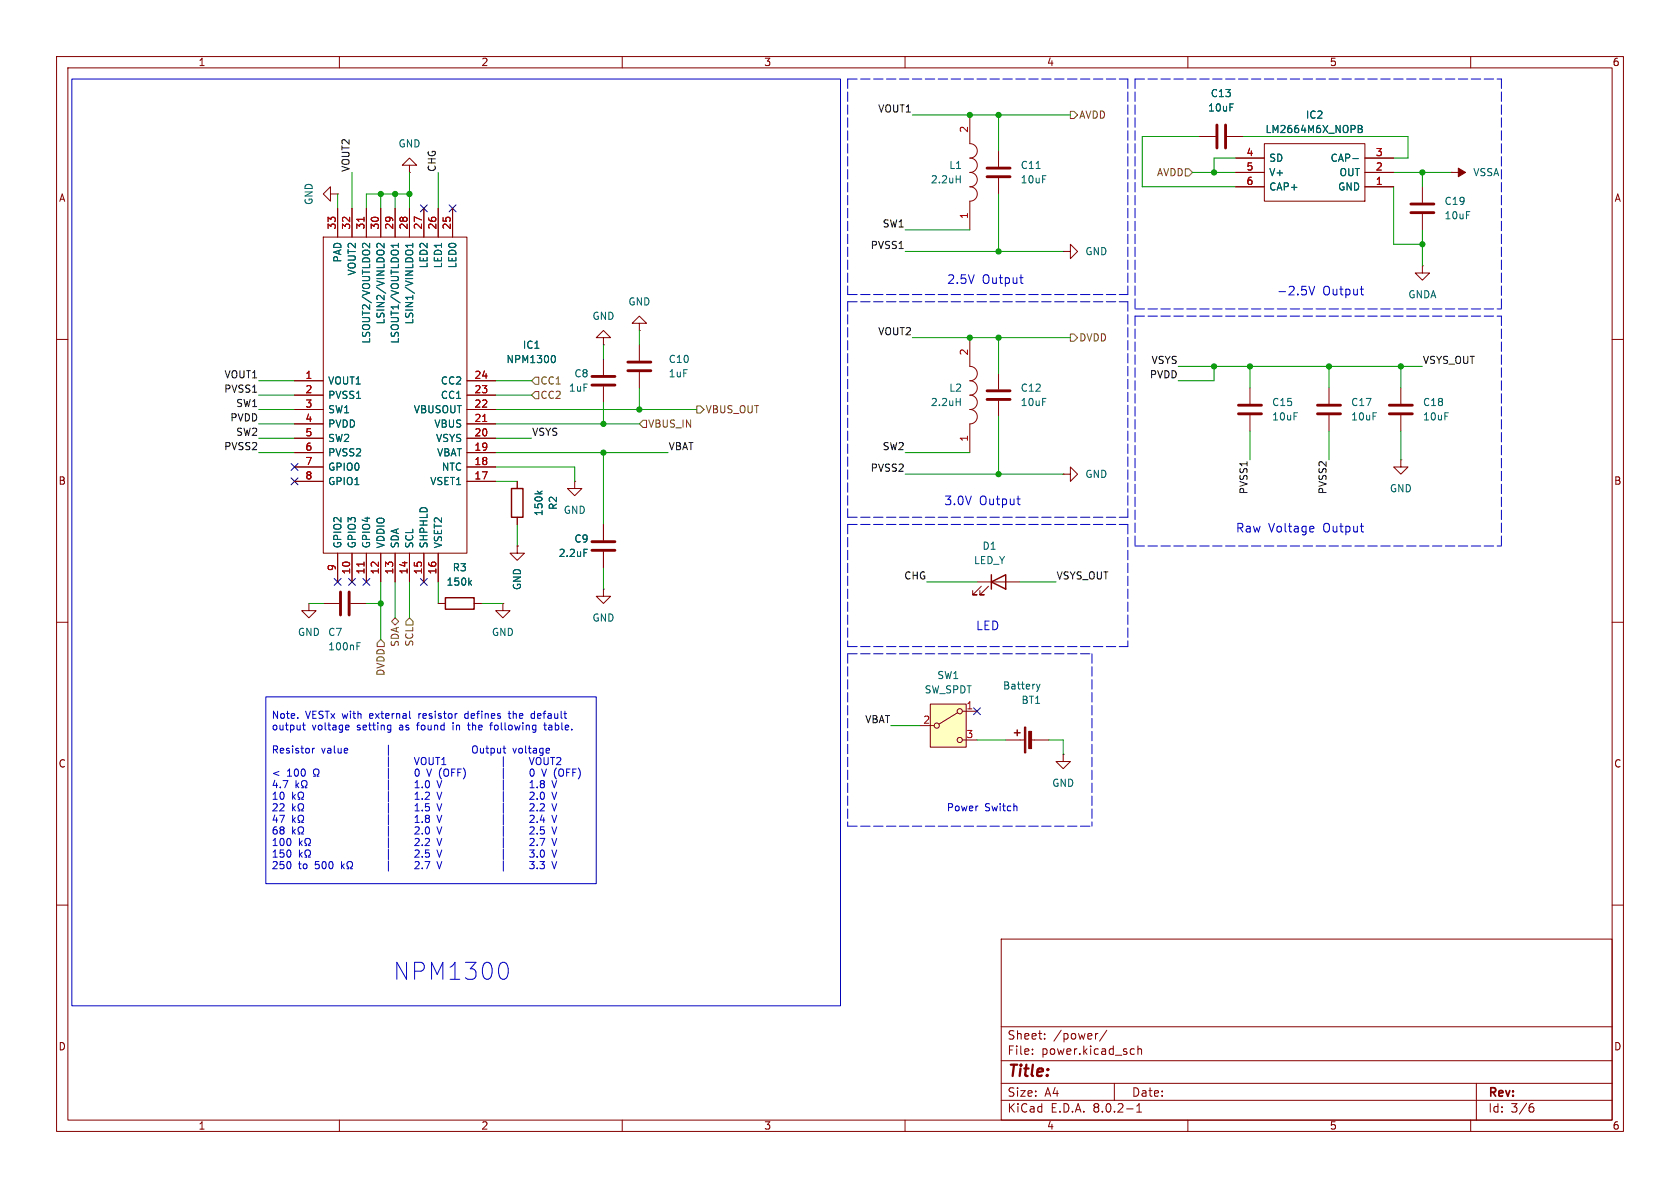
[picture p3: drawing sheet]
<svg xmlns="http://www.w3.org/2000/svg" width="297mm" height="210mm" viewBox="0 0 297 210" stroke-linecap="round" stroke-linejoin="round" font-family="sans-serif">
<g fill="none" stroke="#840000" stroke-width=".18">
<path d="M10 10h277v190h-277zM12 12h273v186h-273zM60 10v2M110 10v2M160 10v2M210 10v2M260 10v2M59.7 36.8v5.1M62.2 36.8v5.1M64.8 36.8v5.1M67.3 36.8v5.1M69.8 36.8v5.1"/>
<path d="M72.4 29.2h1.3l-1.3-1.3-1.3 1.3h1.3v1.3M72.4 30.5h.1M72.4 36.8v5.1M74.9 36.8v5.1M77.5 36.8v5.1M80 36.8v5.1M171.4 20.3v5.1a1.27 1.27 0 0 1 1.4 1.3 1.27 1.27 0 0 1-1.4 1.2 1.27 1.27 0 0 1 1.4 1.3 1.27 1.27 0 0 1-1.4 1.3 1.27 1.27 0 0 1 1.4 1.3 1.27 1.27 0 0 1-1.4 1.2 1.27 1.27 0 0 1 1.4 1.3 1.27 1.27 0 0 1-1.4 1.3v5M176.5 26.7v2.8M176.5 31.5v2.8M251.5 33v2.8M251.5 37.8v2.8M256.5 30.5h.1"/>
<path d="M256.5 30.5h2.6M10 60h2M57.1 41.9h25.4v55.9h-25.4zM251.5 47v1.3h1.2l-1.2 1.2-1.3-1.2h1.3M251.5 47h.1M285 60h2M52.1 67.3h5M52.1 69.9h5M52.1 77.5h5M52.1 74.9h5M52.1 72.4h5M82.5 67.3h5.1"/>
<path d="M82.5 69.9h5.1M82.5 77.5h5.1M82.5 74.9h5.1M82.5 72.4h5.1M221 68.6v2.8M221 73.4v2.8M234.9 68.6v2.8M234.9 73.4v2.8M247.6 68.6v2.8M247.6 73.4v2.8M52.1 85.1h5M52.1 82.6h5"/>
<path d="M52.1 80h5M59.7 97.8v5.1M62.2 97.8v5.1M64.8 97.8v5.1M67.3 97.8v5.1M69.8 97.8v5.1M72.4 97.8v5.1M74.9 97.8v5.1M77.5 97.8v5.1M82.5 85.1h5.1M82.5 82.6h5.1M82.5 80h5.1"/>
<path d="M106.7 92.7v2.8M106.7 97.5v2.8M10 110h2M54.6 106.7v1.3h1.3l-1.3 1.2-1.3-1.2h1.3M54.6 106.7h.1M57.1 106.7h2.8M62 106.7h2.8M106.7 104.1v1.3h1.2l-1.2 1.3-1.3-1.3h1.3M106.7 104.1h.1M285 110h2M177.8 130.8h3.3M182.1 130.8h3.3"/>
<path d="M188 133.4v1.2h1.2l-1.2 1.3-1.3-1.3h1.3M188 133.4h.1M10 160h2M285 160h2M177 166h108v32h-108zM60 198v2M110 198v2M160 198v2M177 194.5h108M177 191.5h108M177 187.5h108M177 181.5h108"/>
<path d="M182.5 186.3v.1M182.5 185.5v.1M184.7 183.6v.1M184.7 182.8v.1M194.1 182.7l-.3 .1M195.7 182.1l-1.3 2M197 191.5v3M199.2 196h1.1M200.1 185.4l.4 .1M200.5 186.3l-.4 .1M201 196.6h.8M201 195.5l.4-.4v1.5"/>
<path d="M201.2 185.5l.2-.1 .3 .1 .1 .9M201.2 184.9v1.5M210 198v2M260 198v2M261 191.5v6.5M270.6 195.7h.3l.3 .3-.1 .5-.5 .1M271 195.1l-.4 .1"/>
</g>
<g fill="none" stroke="#840000" stroke-width=".51">
<path d="M174.5 29.7h4.1M174.5 31.2h4.1M249.4 36.1h4.1M249.4 37.6h4.1M218.9 71.6h4.1M218.9 73.2h4.1M232.9 71.6h4.1M232.9 73.2h4.1M245.6 71.6h4.1M245.6 73.2h4.1M104.6 95.8h4.1M104.6 97.3h4.1"/>
<path d="M60.2 104.6v4.1M61.7 104.6v4.1"/>
</g>
<g fill="none" stroke="#006464" stroke-width=".18">
<path d="M169 31.7h.8M169.8 31.1v1.2M183.2 29.8h.7M65.3 43v.8l-.9-.8-.3 .1v.5M67.9 43v.8l-.9-.8-.4 .3 .1 .4M70.4 43.4h-1.2l.3 .3M70.4 43v.7M73 43v.7M73 43.4h-1.3l.4 .3M97.8 62.8a.68 .68 0 0 1 .4 .7 .68 .68 0 0 1-.4 .6M103.2 97.1h.6M63.1 114.2h.4"/>
<path d="M63.1 113.6h.6M183.3 121l.3 .8M183.6 121.8l-.2 .4M183.9 121l-.3 .8"/>
</g>
<g fill="#840000" stroke="#840000" stroke-width=".18">
<path d="M181.1 128.5h.3v4.6h-.3z"/>
<path d="M181.9 129.3h.5v3h-.5z"/>
<path d="M257.8 29.7l1.3 .8-1.3 .7z"/>
</g>
<path d="M179.3 129.5h1M179.8 129v1" fill="none" stroke="#840000" stroke-width=".25"/>
<path d="M64.4 38.4v.7M85.3 74.5h.8M64.4 99.4v.7" fill="none" stroke="#a90000" stroke-width=".18"/>
<path d="M164.5 124.5h6.3v7.6h-6.3z" fill="#ffffc2"/>
<g fill="none" stroke="#840000" stroke-width=".18">
<path d="M58.4 34.3v-1.3l-1.3 1.3 1.3 1.3v-1.3h1.3M59.7 34.3h.1M59.7 36.8v5.1M62.2 36.8v5.1M64.8 36.8v5.1M67.3 36.8v5.1M69.8 36.8v5.1M72.4 36.8v5.1M74.9 36.8v5.1M77.5 36.8v5.1M80 36.8v5.1M212.1 24.1h2.8"/>
<path d="M216.9 24.1h2.8M218.4 33h5.1M218.4 30.5h5.1M218.4 27.9h5.1M223.5 25.4h17.8v10.2h-17.8zM241.3 33h5.1M241.3 30.5h5.1M241.3 27.9h5.1M106.7 59.7h1.2l-1.2-1.3-1.3 1.3h1.3v1.3M113 57.2h1.3l-1.3-1.3-1.2 1.3h1.2v1.2M113 58.4h.1M171.4 59.7v5.1a1.27 1.27 0 0 1 1.4 1.2 1.27 1.27 0 0 1-1.4 1.3 1.27 1.27 0 0 1 1.4 1.3 1.27 1.27 0 0 1-1.4 1.3 1.27 1.27 0 0 1 1.4 1.2 1.27 1.27 0 0 1-1.4 1.3 1.27 1.27 0 0 1 1.4 1.3 1.27 1.27 0 0 1-1.4 1.2v5.1"/>
<path d="M188 44.5h1.2v-1.3l1.3 1.3-1.3 1.2v-1.2M188 44.5h.1M52.1 67.3h5M52.1 69.9h5M52.1 77.5h5M52.1 74.9h5M52.1 72.4h5M82.5 67.3h5.1M82.5 69.9h5.1M82.5 77.5h5.1M82.5 74.9h5.1M82.5 72.4h5.1"/>
<path d="M106.7 61h.1M106.7 63.5v2.8M106.7 68.3v2.8M113 61v2.8M113 65.8v2.8M176.5 66v2.8M176.5 70.9v2.8M52.1 85.1h5M52.1 82.6h5M52.1 80h5M59.7 97.8v5.1M62.2 97.8v5.1"/>
<path d="M64.8 97.8v5.1M67.3 97.8v5.1M69.8 97.8v5.1M72.4 97.8v5.1M74.9 97.8v5.1M77.5 97.8v5.1M82.5 85.1h5.1M82.5 82.6h5.1M82.5 80h5.1M91.4 96.5v1.3h1.3l-1.3 1.3-1.2-1.3h1.2M91.4 96.5h.1M91.4 85.1v1.3"/>
<path d="M91.4 91.4v1.3M101.6 85.1v1.3h1.3l-1.3 1.2-1.3-1.2h1.3M101.6 85.1h.1M106.7 92.7v2.8M106.7 97.5v2.8M188 83.8h1.2v-1.2l1.3 1.2-1.3 1.3v-1.3M188 83.8h.1M247.6 81.3v1.3h1.3l-1.3 1.2-1.2-1.2h1.2M247.6 81.3h.1M77.5 106.7h1.2M83.8 106.7h1.3M88.9 106.7v1.3h1.3l-1.3 1.2-1.3-1.2h1.3"/>
<path d="M88.9 106.7h.1M172.7 102.9h7.6M173.5 103.6l-1.5 1.6h.7h-.7v-.8M174.8 103.6l-1.6 1.6h.8h-.8v-.8M162.6 128.3h2.5M164.5 124.5h6.3v7.6h-6.3zM169.3 126l-3.3 2M170.2 125.7h2.5M170.2 130.8h2.5"/>
<circle cx="165.6" cy="128.3" r=".46"/>
<circle cx="169.7" cy="125.7" r=".46"/>
<circle cx="169.7" cy="130.8" r=".46"/>
</g>
<path d="M215.1 22.1v4.1M216.7 22.1v4.1M104.6 66.5h4.1M104.6 68.1h4.1M111 64h4.1M111 65.5h4.1M174.5 69.1h4.1M174.5 70.6h4.1" fill="none" stroke="#840000" stroke-width=".51"/>
<g fill="none" stroke="#006464" stroke-width=".18">
<path d="M239.2 28h.9M240.1 22.2l.6 .1 .1 .2-.3 .3M240.1 22.8h.4M240.5 22.8l.3 .2v.3l-.7 .1M65.3 43v.8l-.9-.8-.3 .1v.5M67.9 43v.8l-.9-.8-.4 .3 .1 .4M70.4 43.4h-1.2l.3 .3M70.4 43v.7M73 43v.7M73 43.4h-1.3l.4 .3M97.8 62.8a.68 .68 0 0 1 .4 .7 .68 .68 0 0 1-.4 .6M169 71h.8"/>
<path d="M169.8 70.4v1.3M95 86.8l.5 .5M95.8 86.8l-.5 .4M103.2 97.1h.6M83 103l.4 .4M83.4 102.6l-.5 .5"/>
</g>
<path d="M90.4 86.4h2.1v5h-2.1zM78.7 105.7h5.1v2h-5.1zM175.3 102.9l2.5-1.3v2.5zM175.3 101.6v2.5" fill="none" stroke="#840000" stroke-width=".25"/>
<path d="M189.2 19.7h.7l.6 .6-.6 .7h-.7zM209.5 29.8h.7l.6 .7-.6 .6h-.7zM189.2 59.1h.7l.6 .6-.6 .6h-.7zM94.6 69.2h.6v1.3h-.6l-.6-.6zM94.6 66.7h.6v1.2h-.6l-.6-.6zM113.7 74.3h.6v1.3h-.6l-.7-.7zM123.2 71.8h.6l.7 .6-.7 .6h-.6zM67.3 113l.6 .7v.6h-1.2v-.6zM69.2 109.9l.6-.7 .7 .7-.7 .6zM72.4 109.2l.6 .7v.6h-1.2v-.6z" fill="none" stroke="#725600" stroke-width=".18"/>
<g fill="none" stroke="#0000c2" stroke-width=".18">
<path d="M12.7 14h135.9v163.8h-135.9zM180.3 49.1h.6M180.6 50l.3 .1M231.4 50.6l.5 1.5 .5-1.5M240.5 51.1h.6M240.8 52.1h.3M179.8 88.2h.5M180.1 89.1l.2 .1M232.1 93l.2 .4-.8 .1M232.2 94h-.1M240.5 93h.6M240.9 94h.2"/>
<path d="M47 123.2h58.4v33h-58.4zM52.3 138v1.3M52.5 138.8l.3 .5M52.6 126.9v.1M52.8 138.4l-.5 .5M53.5 128.2h.5M53.5 138a.58 .58 0 0 0 .1 1v.3h-.3M53.7 127.8v1.1l.3 .1M54.1 138a.58 .58 0 0 1-.1 1v.3h.3M55.2 132.3v.8M55.4 137.2h.3v-.2a.54 .54 0 0 1-.2-.8 .54 .54 0 0 1 .7-.2 .58 .58 0 0 1-.1 1v.2h.3M55.6 132.3l-.4 .2"/>
<path d="M61.3 128.2h.3l.1 .3-.6 .1M61.6 129h-.3M68.7 131.7v1.8M68.7 133.8v1.8M68.7 135.8v1.8M68.7 137.9v1.8M68.7 139.9v1.8M68.7 128.2h.4M69.1 129h-.4M69.1 128.2v1l-.3 .3M72.4 125.7v1.1l.2 .2M73.3 133.9l.4 1.3 .4-1.3"/>
<path d="M73.4 139.3h.7M73.4 138.3l.3-.3v1.3M73.5 136.1l.2-.2a.68 .68 0 0 1 .4 .7 .68 .68 0 0 1-.4 .6l-.2-.1-.1-.4zM74.5 134.1l.3-.2a.43 .43 0 0 1 .5 .4v.4a.42 .42 0 0 1-.4 .5 .42 .42 0 0 1-.4-.5zM74.7 139.1v.2M75.4 138h.1a.68 .68 0 0 1 .4 .6 .68 .68 0 0 1-.4 .7 .84 .84 0 0 1-.1-1.3zM75.4 135.9l.5 1.3 .4-1.3M75.9 133.9v1l.2 .3 .4-.1 .1-.2v-1M77 133.9h.7M77.3 138l.4 1.3 .4-1.3M77.4 133.9v1.3M78.1 135.2h.7"/>
<path d="M78.1 134.3l.4-.4v1.3M80.1 128.2v.8M82.3 126.2l-.1 .2 .1 .5M82.6 128.2h.5M82.8 127.8v1.1l.3 .1M83.6 132l.2-.1a.43 .43 0 0 1 .6 .4v.4a.42 .42 0 0 1-.4 .4 .42 .42 0 0 1-.5-.4zM84.9 132.3l.1 .8h.3l.2-.1M85.5 132.3v.8M85.9 132.3h.5M86.1 131.9v1l.3 .2M86.6 128.2h.4M86.8 127.8l-.1 1.2"/>
<path d="M86.8 132.3h.4l.2 .2-.1 .6h-.5M86.8 132.3v1.2M88 132.3v.8h.3l.2-.1M88.5 132.3v.8M89 133.8v1.8M89 135.8v1.8M89 137.9v1.8M89 139.9v1.8M89.8 126.1h.5M90 125.7v1.1l.3 .2M93.6 133.9l.4 1.3 .4-1.3M93.7 139.3h.7"/>
<path d="M93.7 138.3l.4-.3v1.3M93.8 136.1l.2-.2a.68 .68 0 0 1 .4 .7 .68 .68 0 0 1-.4 .6l-.2-.1-.1-.4zM94.5 126.2l-.4-.1-.2 .3 .1 .5h.5M95 139.1v.2M95.5 134a.81 .81 0 0 1-.2 1.2 .43 .43 0 0 1-.5-.5v-.4M95.5 132.3h.5M95.5 133.1h.5M95.8 135.9l.4 1.3 .4-1.3M95.8 138.5l-.3-.2 .3-.3h.2l.2 .2-.2 .3M95.8 138.5l-.3 .3 .1 .3 .2 .2 .3-.1 .1-.2v-.2l-.2-.3M95.8 138.5h.2M96 132.3v1l-.2 .2h-.3"/>
<path d="M96.1 128.2h.5M96.2 133.9v1l.2 .3 .4-.1 .1-.2v-1M96.3 127.8v1.1l.3 .1M96.5 132.7l.6-.1v-.3h-.4l-.2 .2 .1 .6h.5M97.3 133.9h.8M97.6 138l.4 1.3 .4-1.3M97.7 133.9v1.3M98.4 134l.5-.1 .2 .4-.7 .9h.7M51.7 140v1.3M51.7 142.1v1.2M51.7 144.1v1.3M51.7 146.2v1.2"/>
<path d="M51.9 140.8l.3 .5M51.9 142.9l.3 .4M51.9 144.9l.3 .5M51.9 147l.3 .4M52.2 140.5l-.5 .4M52.2 142.5l-.5 .5M52.2 144.5l-.5 .5M52.2 146.6l-.5 .5M52.7 141.3h.3v-.2a.54 .54 0 0 1-.3-.8 .54 .54 0 0 1 .8-.2 .58 .58 0 0 1-.1 1v.2h.3M52.7 143.3h.3v-.2a.54 .54 0 0 1-.3-.7 .54 .54 0 0 1 .8-.3 .58 .58 0 0 1-.1 1v.2h.3M52.7 145.4h.3v-.3a.54 .54 0 0 1-.3-.7 .54 .54 0 0 1 .8-.2 .58 .58 0 0 1-.1 .9v.3h.3M52.7 147.4h.3v-.2a.54 .54 0 0 1-.3-.7 .54 .54 0 0 1 .8-.3 .58 .58 0 0 1-.1 1v.2h.3"/>
<path d="M52.9 148.2v1.3M52.9 150.3v1.2M53.1 149l.3 .5M53.1 151l.3 .5M53.4 148.6l-.5 .5M53.4 150.7l-.5 .5M53.9 149.5h.3v-.3a.54 .54 0 0 1-.3-.7 .54 .54 0 0 1 .8-.2 .58 .58 0 0 1-.1 .9v.3h.3M53.9 151.5h.3v-.2a.54 .54 0 0 1-.3-.8 .54 .54 0 0 1 .8-.2 .58 .58 0 0 1-.1 1v.2h.3M60.4 152.3v1.3M60.5 153.1l.4 .5M60.9 152.7l-.5 .5M61.3 153.6h.3v-.3a.54 .54 0 0 1-.2-.7 .54 .54 0 0 1 .7-.2 .58 .58 0 0 1-.1 .9v.3h.3"/>
<path d="M68.7 142v1.8M68.7 144v1.8M68.7 146v1.9M68.7 148.1v1.8M68.7 150.1v1.8M68.7 152.2v1.8M73.4 146.3l.5-.1 .2 .3-.8 .9h.8M73.4 148.3l.5-.1 .2 .4-.8 .9h.8M73.4 150.4l.5-.1 .2 .3-.8 .9h.8M73.4 152.4l.5-.1 .2 .4-.8 .9h.8M73.4 140.4l.3-.4v1.3M73.4 142.4l.3-.3v1.2"/>
<path d="M73.4 144.5l.3-.4v1.3M73.4 141.3h.7M73.4 143.3h.7M73.4 145.4h.7M74.7 141.2v.1M74.7 143.2v.1M74.7 145.3v.1M74.7 147.3v.1M74.7 149.4v.1M74.7 151.4v.1M74.7 153.4v.2M75.1 152.3h.9l-.6 1.3"/>
<path d="M75.2 140.2l.5-.2 .2 .4-.8 .9h.8M75.2 148.3l.5-.1 .2 .4-.8 .9h.8M75.3 146.3l.2-.1a.68 .68 0 0 1 .4 .6 .68 .68 0 0 1-.4 .6l-.2-.1-.1-.3zM75.4 144.7l-.2-.3 .2-.3h.3l.2 .3-.2 .3M75.4 144.7l-.2 .2 .1 .4 .1 .1 .4-.1 .1-.2v-.2l-.2-.2M75.4 144.7h.3M75.9 142.1h-.6l-.1 .6 .2-.1h.4l.1 .2v.4l-.2 .1-.5-.1M75.9 150.3h-.6l-.1 .6 .2-.2 .4 .1 .1 .2v.4l-.2 .1-.5-.1M77.3 140l.4 1.3 .4-1.3M77.3 142.1l.4 1.2 .4-1.2M77.3 144.1l.4 1.3 .4-1.3M77.3 146.2l.4 1.2 .4-1.2"/>
<path d="M77.3 148.2l.4 1.3 .4-1.3M77.3 150.3l.4 1.2 .4-1.2M77.3 152.3l.4 1.3 .4-1.3M89 142v1.8M89 144v1.8M89 146v1.9M89 148.1v1.8M89 150.1v1.8M89 152.2v1.8M93.6 150.3h.8l-.4 .4 .4 .2v.5l-.2 .1-.6-.1M93.6 152.3h.8l-.4 .5 .4 .1v.5l-.2 .2-.6-.2M93.7 140.2l.5-.2 .2 .4-.8 .9h.8"/>
<path d="M93.7 142.2l.5-.1 .2 .3-.8 .9h.8M93.7 148.3l.5-.1 .2 .4-.8 .9h.8M94.4 146.3v.4l-.8 .7h.8M95 141.2v.1M95 143.2v.1M95 145.3v.1M95 147.3v.1M95 149.4v.1M95 151.4v.1M95 153.4v.2M95.5 152.3h.7l-.4 .5 .4 .1v.5l-.2 .2-.5-.2M95.5 148.2h.8l-.5 1.3"/>
<path d="M95.5 142.2l.5-.1 .2 .3-.7 .9h.7M95.6 150.4l.2-.1a.68 .68 0 0 1 .5 .6 .68 .68 0 0 1-.5 .6l-.2-.1-.1-.4zM95.7 140.1l.1-.1a.68 .68 0 0 1 .5 .7 .68 .68 0 0 1-.5 .6 .84 .84 0 0 1-.1-1.2zM95.8 144.1l-.3 .9h.8M96.1 144.5v.9M96.2 146.2h-.6l-.1 .6 .2-.2 .4 .1 .1 .2v.4l-.2 .1-.5-.1M97.6 140l.4 1.3 .4-1.3M97.6 142.1l.4 1.2 .4-1.2M97.6 144.1l.4 1.3 .4-1.3M97.6 146.2l.4 1.2 .4-1.2M97.6 148.2l.4 1.3 .4-1.3M97.6 150.3l.4 1.2 .4-1.2"/>
<path d="M97.6 152.3l.4 1.3 .4-1.3M89.1 170.1a1.76 1.76 0 0 1 .6 2.4l-.3 .5-.3 .1"/>
</g>
<g fill="none" stroke="#0000c2" stroke-width=".18" stroke-dasharray="1.7 .6">
<path d="M149.9 14v38.1M149.9 14h49.5M199.4 14v38.1M200.7 14h64.7M200.7 14v40.6M265.4 14v40.6M149.9 53.3v38.1M149.9 52.1h49.5M149.9 53.3h49.5M199.4 53.3v38.1M200.7 55.9v40.6M200.7 55.9h64.7"/>
<path d="M200.7 54.6h64.7M265.4 55.9v40.6M149.9 92.7h49.5M149.9 92.7v21.6M149.9 91.4h49.5M199.4 92.7v21.6M200.7 96.5h64.7M149.9 114.3h49.5M149.9 115.6h43.1M149.9 115.6v30.5M193 115.6v30.5M149.9 146.1h43.1"/>
</g>
<g fill="none" stroke="#009600" stroke-width=".18">
<path d="M59.7 34.3v2.5M62.2 30.5v6.3M67.3 34.3v2.5M69.8 34.3v2.5M72.4 30.5v6.3M72.4 34.3h-7.6v2.5M77.5 30.5v6.3M161.3 20.3h27.9M176.5 20.3v6.4M176.5 34.3v10.2M210.8 30.5h7.6M212.1 24.1h-10.2v8.9h16.5"/>
<path d="M218.4 27.9h-3.8v2.6M219.7 24.1h29.2v3.8h-2.5M246.4 30.5h10.1M246.4 33v10.2h5.1M251.5 30.5v2.5M113 58.4v2.6M160 40.6h11.4M160 44.5h28M161.3 59.7h27.9M176.5 59.7v6.3M251.5 40.6v6.4M45.7 72.4h6.4"/>
<path d="M45.7 67.3h6.4M45.7 74.9h6.4M45.7 77.5h6.4M45.7 69.9h6.4M87.6 72.4h35.6M87.6 67.3h6.4M87.6 74.9h25.4M87.6 77.5h6.4M87.6 69.9h6.4M106.7 61v2.5M106.7 71.1v3.8M113 68.6v3.8"/>
<path d="M176.5 73.7v10.1M208.3 64.8h43.2M214.6 64.8v2.5h-6.3M221 64.8v3.8M221 76.2v5.1M234.9 64.8v3.8M234.9 76.2v5.1M247.6 64.8v3.8M247.6 76.2v5.1M45.7 80h6.4M87.6 80h30.5M87.6 85.1h3.8"/>
<path d="M87.6 82.6h14v2.5M91.4 92.7v3.8M106.7 80v12.7M160 80h11.4M160 83.8h28M54.6 106.7h2.5M64.8 106.7h2.5M67.3 102.9v10.1M69.8 102.9v6.3M72.4 102.9v6.3M77.5 102.9v3.8M85.1 106.7h3.8"/>
<path d="M106.7 100.3v3.8M163.8 102.9h8.9M180.3 102.9h6.4M157.5 128.3h5.1M172.7 130.8h5.1M185.4 130.8h2.6v2.6"/>
</g>
<g fill="none" stroke="#000084" stroke-width=".18">
<path d="M74.3 36.2l1.2 1.2M75.5 36.2l-1.2 1.2M79.4 36.2l1.2 1.2M80.6 36.2l-1.2 1.2M51.5 84.5l1.2 1.2M51.5 81.9l1.2 1.3M52.7 84.5l-1.2 1.2M52.7 81.9l-1.2 1.3M59.1 102.3l1.2 1.2M60.3 102.3l-1.2 1.2M61.6 102.3l1.2 1.2M62.8 102.3l-1.2 1.2"/>
<path d="M64.2 102.3l1.2 1.2M65.4 102.3l-1.2 1.2M74.3 102.3l1.2 1.2M75.5 102.3l-1.2 1.2M172.1 125.1l1.2 1.2M173.3 125.1l-1.2 1.2"/>
</g>
<path d="M64.4 38.4v.7M85.3 74.5h.8M64.4 99.4v.7" fill="none" stroke="#a90000" stroke-width=".18"/>
<g fill="#009600" stroke="#009600" stroke-width=".18">
<circle cx="171.4" cy="20.3" r=".46"/>
<circle cx="176.5" cy="20.3" r=".46"/>
<circle cx="176.5" cy="83.8" r=".46"/>
<circle cx="176.5" cy="44.5" r=".46"/>
<circle cx="176.5" cy="59.7" r=".46"/>
<circle cx="171.4" cy="59.7" r=".46"/>
<circle cx="72.4" cy="34.3" r=".46"/>
<circle cx="69.8" cy="34.3" r=".46"/>
<circle cx="67.3" cy="34.3" r=".46"/>
<circle cx="247.6" cy="64.8" r=".46"/>
<circle cx="251.5" cy="43.2" r=".46"/>
<circle cx="214.6" cy="30.5" r=".46"/>
<circle cx="251.5" cy="30.5" r=".46"/>
<circle cx="106.7" cy="80" r=".46"/>
<circle cx="67.3" cy="106.7" r=".46"/>
<circle cx="214.6" cy="64.8" r=".46"/>
<circle cx="234.9" cy="64.8" r=".46"/>
<circle cx="221" cy="64.8" r=".46"/>
<circle cx="106.7" cy="74.9" r=".46"/>
<circle cx="113" cy="72.4" r=".46"/>
</g>
<text font-size="4.2" fill="#0000c2" x="69.3" y="173.5">NPM1300</text>
<text font-size="2.8" fill="#840000" x="178" y="190.9">Title:</text>
<g font-size="2.1" fill="#0000c2">
<text x="167.4" y="50.3">2.5V</text>
<text x="173.6" y="50.3">Output</text>
<text x="225.7" y="52.3">-2.5V</text>
<text x="233.8" y="52.3">Output</text>
<text x="166.9" y="89.4">3.0V</text>
<text x="173.1" y="89.4">Output</text>
<text x="218.4" y="94.2">Raw</text>
<text x="224.2" y="94.2">Voltage</text>
<text x="234" y="94.2">Output</text>
<text x="172.5" y="111.5">LED</text>
</g>
<g font-size="2.1" fill="#840000">
<text x="178" y="184">Sheet:</text>
<text x="186.2" y="184">/power/</text>
<text x="178" y="186.7">File:</text>
<text x="184.1" y="186.7">power.kicad_sch</text>
<text x="178" y="196.9">KiCad</text>
<text x="178" y="194.1">Size:</text>
<text x="184.7" y="194.1">A4</text>
<text x="185.7" y="196.9">E.D.A.</text>
<text x="193.3" y="196.9">8.0.2-1</text>
<text x="200" y="194.1">Date:</text>
<text x="263" y="194.3">Rev:</text>
<text x="263" y="196.9">Id:</text>
<text x="267.1" y="196.9">3/6</text>
</g>
<g font-size="1.8" fill="#840000">
<text x="35" y="11.9">1</text>
<text x="85" y="11.9">2</text>
<text x="135" y="11.9">3</text>
<text x="185" y="11.9">4</text>
<text x="235" y="11.9">5</text>
<text x="285" y="11.9">6</text>
<text x="10.3" y="35.9">A</text>
<text x="285.3" y="35.9">A</text>
<text x="10.3" y="85.9">B</text>
<text x="285.3" y="85.9">B</text>
<text x="10.3" y="135.9">C</text>
<text x="285.3" y="135.9">C</text>
<text x="10.3" y="185.9">D</text>
<text x="285.3" y="185.9">D</text>
<text x="35" y="199.9">1</text>
<text x="85" y="199.9">2</text>
<text x="135" y="199.9">3</text>
<text x="185" y="199.9">4</text>
<text x="235" y="199.9">5</text>
<text x="285" y="199.9">6</text>
</g>
<g font-size="1.8" fill="#006464">
<text x="214" y="17.4">C13</text>
<text x="213.5" y="19.9">10uF</text>
<text x="223.6" y="23.7">LM2664M6X_NOPB</text>
<text x="230.8" y="21.2">IC2</text>
<text x="70.4" y="26.3">GND</text>
<text x="224.3" y="28.8">SD</text>
<text x="235.1" y="28.8">CAP-</text>
<text x="164.5" y="32.6">2.2uH</text>
<text x="167.7" y="30.1">L1</text>
<text x="180.3" y="30.1">C11</text>
<text x="180.3" y="32.6">10uF</text>
<text x="224.3" y="31.3">V+</text>
<text x="224.3" y="33.9">CAP+</text>
<text x="236.5" y="33.9">GND</text>
<text x="236.7" y="31.3">OUT</text>
<text x="260.4" y="31.3">VSSA</text>
<text x="55.5" y="36.3" transform="rotate(-90 55.5 36.3)">GND</text>
<text x="255.3" y="36.4">C19</text>
<text x="255.3" y="39">10uF</text>
<text x="60.6" y="46.5" transform="rotate(-90 60.6 46.5)">PAD</text>
<text x="75.8" y="47.5" transform="rotate(-90 75.8 47.5)">LED2</text>
<text x="78.3" y="47.5" transform="rotate(-90 78.3 47.5)">LED1</text>
<text x="80.9" y="47.5" transform="rotate(-90 80.9 47.5)">LED0</text>
<text x="191.8" y="45.3">GND</text>
<text x="63.1" y="48.8" transform="rotate(-90 63.1 48.8)">VOUT2</text>
<text x="248.9" y="52.9">GNDA</text>
<text x="68.2" y="57.4" transform="rotate(-90 68.2 57.4)">LSIN2/VINLDO2</text>
<text x="73.3" y="57.4" transform="rotate(-90 73.3 57.4)">LSIN1/VINLDO1</text>
<text x="104.6" y="56.7">GND</text>
<text x="111" y="54.2">GND</text>
<text x="65.6" y="60.8" transform="rotate(-90 65.6 60.8)">LSOUT2/VOUTLDO2</text>
<text x="70.7" y="60.8" transform="rotate(-90 70.7 60.8)">LSOUT1/VOUTLDO1</text>
<text x="89.4" y="64.4">NPM1300</text>
<text x="92.3" y="61.9">IC1</text>
<text x="118.1" y="64.4">C10</text>
<text x="57.9" y="68.2">VOUT1</text>
<text x="57.9" y="70.7">PVSS1</text>
<text x="77.8" y="70.7">CC1</text>
<text x="77.8" y="68.2">CC2</text>
<text x="100.5" y="69.4">1uF</text>
<text x="101.4" y="66.9">C8</text>
<text x="118.1" y="66.9">1uF</text>
<text x="164.5" y="72">2.2uH</text>
<text x="167.7" y="69.4">L2</text>
<text x="180.3" y="69.4">C12</text>
<text x="180.3" y="72">10uF</text>
<text x="224.8" y="72">C15</text>
<text x="238.8" y="72">C17</text>
<text x="251.5" y="72">C18</text>
<text x="57.9" y="73.3">SW1</text>
<text x="57.9" y="75.8">PVDD</text>
<text x="73.1" y="73.3">VBUSOUT</text>
<text x="76.7" y="75.8">VBUS</text>
<text x="224.8" y="74.5">10uF</text>
<text x="238.8" y="74.5">10uF</text>
<text x="251.5" y="74.5">10uF</text>
<text x="57.9" y="78.3">SW2</text>
<text x="57.9" y="80.9">PVSS2</text>
<text x="57.9" y="83.4">GPIO0</text>
<text x="77" y="78.3">VSYS</text>
<text x="77.2" y="80.9">VBAT</text>
<text x="78" y="83.4">NTC</text>
<text x="57.9" y="86">GPIO1</text>
<text x="76" y="86">VSET1</text>
<text x="191.8" y="84.7">GND</text>
<text x="245.6" y="87.2">GND</text>
<text x="96.1" y="91.3" transform="rotate(-90 96.1 91.3)">150k</text>
<text x="98.7" y="90.2" transform="rotate(-90 98.7 90.2)">R2</text>
<text x="99.6" y="91">GND</text>
<text x="60.6" y="97" transform="rotate(-90 60.6 97)">GPIO2</text>
<text x="63.1" y="97" transform="rotate(-90 63.1 97)">GPIO3</text>
<text x="65.6" y="97" transform="rotate(-90 65.6 97)">GPIO4</text>
<text x="68.2" y="97" transform="rotate(-90 68.2 97)">VDDIO</text>
<text x="70.7" y="97" transform="rotate(-90 70.7 97)">SDA</text>
<text x="73.3" y="97" transform="rotate(-90 73.3 97)">SCL</text>
<text x="75.8" y="97" transform="rotate(-90 75.8 97)">SHPHLD</text>
<text x="78.3" y="97" transform="rotate(-90 78.3 97)">VSET2</text>
<text x="79.9" y="101.2">R3</text>
<text x="98.7" y="98.7">2.2uF</text>
<text x="101.4" y="96.1">C9</text>
<text x="172.1" y="99.9">LED_Y</text>
<text x="173.6" y="97.4">D1</text>
<text x="78.8" y="103.7">150k</text>
<text x="92.3" y="104.4" transform="rotate(-90 92.3 104.4)">GND</text>
<text x="52.6" y="112.6">GND</text>
<text x="57.9" y="112.6">C7</text>
<text x="86.9" y="112.6">GND</text>
<text x="104.6" y="110.1">GND</text>
<text x="57.9" y="115.2">100nF</text>
<text x="163.4" y="122.8">SW_SPDT</text>
<text x="165.6" y="120.2">SW1</text>
<text x="177.2" y="122.1">Battery</text>
<text x="180.5" y="124.6">BT1</text>
<text x="185.9" y="139.3">GND</text>
</g>
<g font-size="1.8" fill="#0f0f0f">
<text x="155.2" y="20">VOUT1</text>
<text x="61.9" y="30.5" transform="rotate(-90 61.9 30.5)">VOUT2</text>
<text x="77.1" y="30.5" transform="rotate(-90 77.1 30.5)">CHG</text>
<text x="155.9" y="40.3">SW1</text>
<text x="153.8" y="44.1">PVSS1</text>
<text x="155.2" y="59.3">VOUT2</text>
<text x="203.5" y="64.4">VSYS</text>
<text x="251.5" y="64.4">VSYS_OUT</text>
<text x="39.5" y="69.5">PVSS1</text>
<text x="39.6" y="67">VOUT1</text>
<text x="203.2" y="67">PVDD</text>
<text x="40.6" y="74.6">PVDD</text>
<text x="41.6" y="77.1">SW2</text>
<text x="41.6" y="72">SW1</text>
<text x="94" y="77.1">VSYS</text>
<text x="39.5" y="79.7">PVSS2</text>
<text x="118.1" y="79.7">VBAT</text>
<text x="153.8" y="83.5">PVSS2</text>
<text x="155.9" y="79.7">SW2</text>
<text x="220.6" y="87.5" transform="rotate(-90 220.6 87.5)">PVSS1</text>
<text x="234.6" y="87.5" transform="rotate(-90 234.6 87.5)">PVSS2</text>
<text x="159.8" y="102.5">CHG</text>
<text x="186.7" y="102.5">VSYS_OUT</text>
<text x="152.9" y="127.9">VBAT</text>
</g>
<g font-size="1.8" fill="#a90000">
<text x="171.2" y="23.6" transform="rotate(-90 171.2 23.6)">2</text>
<text x="220.3" y="27.7">4</text>
<text x="243.1" y="27.7">3</text>
<text x="220.3" y="30.2">5</text>
<text x="220.3" y="32.8">6</text>
<text x="243.1" y="32.8">1</text>
<text x="243.1" y="30.2">2</text>
<text x="59.4" y="40.7" transform="rotate(-90 59.4 40.7)">33</text>
<text x="62" y="40.7" transform="rotate(-90 62 40.7)">32</text>
<text x="64.5" y="40.7" transform="rotate(-90 64.5 40.7)">31</text>
<text x="67.1" y="40.7" transform="rotate(-90 67.1 40.7)">30</text>
<text x="69.6" y="40.7" transform="rotate(-90 69.6 40.7)">29</text>
<text x="72.1" y="40.7" transform="rotate(-90 72.1 40.7)">28</text>
<text x="74.7" y="40.7" transform="rotate(-90 74.7 40.7)">27</text>
<text x="77.2" y="40.7" transform="rotate(-90 77.2 40.7)">26</text>
<text x="79.8" y="40.7" transform="rotate(-90 79.8 40.7)">25</text>
<text x="171.2" y="38.8" transform="rotate(-90 171.2 38.8)">1</text>
<text x="171.2" y="62.9" transform="rotate(-90 171.2 62.9)">2</text>
<text x="53.9" y="67.1">1</text>
<text x="53.9" y="69.6">2</text>
<text x="83.8" y="69.6">23</text>
<text x="83.8" y="67.1">24</text>
<text x="53.9" y="72.1">3</text>
<text x="53.9" y="74.7">4</text>
<text x="53.9" y="77.2">5</text>
<text x="83.8" y="77.2">20</text>
<text x="83.8" y="74.7">21</text>
<text x="83.8" y="72.1">22</text>
<text x="53.9" y="79.8">6</text>
<text x="53.9" y="82.3">7</text>
<text x="83.8" y="82.3">18</text>
<text x="83.8" y="79.8">19</text>
<text x="171.2" y="78.2" transform="rotate(-90 171.2 78.2)">1</text>
<text x="53.9" y="84.8">8</text>
<text x="83.8" y="84.8">17</text>
<text x="59.4" y="101" transform="rotate(-90 59.4 101)">9</text>
<text x="62" y="101.6" transform="rotate(-90 62 101.6)">10</text>
<text x="64.5" y="101.6" transform="rotate(-90 64.5 101.6)">11</text>
<text x="67.1" y="101.6" transform="rotate(-90 67.1 101.6)">12</text>
<text x="69.6" y="101.6" transform="rotate(-90 69.6 101.6)">13</text>
<text x="72.1" y="101.6" transform="rotate(-90 72.1 101.6)">14</text>
<text x="74.7" y="101.6" transform="rotate(-90 74.7 101.6)">15</text>
<text x="77.2" y="101.6" transform="rotate(-90 77.2 101.6)">16</text>
<text x="170.7" y="125.5">1</text>
<text x="163.1" y="128">2</text>
<text x="170.7" y="130.6">3</text>
</g>
<g font-size="1.8" fill="#725600">
<text x="190.7" y="21.2">AVDD</text>
<text x="204.4" y="31.3">AVDD</text>
<text x="190.7" y="60.6">DVDD</text>
<text x="95.4" y="70.7">CC2</text>
<text x="95.4" y="68.2">CC1</text>
<text x="114.5" y="75.8">VBUS_IN</text>
<text x="124.7" y="73.3">VBUS_OUT</text>
<text x="68.2" y="119.6" transform="rotate(-90 68.2 119.6)">DVDD</text>
<text x="70.7" y="114.5" transform="rotate(-90 70.7 114.5)">SDA</text>
<text x="73.3" y="114.4" transform="rotate(-90 73.3 114.4)">SCL</text>
</g>
<g font-size="1.8" fill="#0000c2">
<text x="47.9" y="127.3">Note.</text>
<text x="47.9" y="129.3">output</text>
<text x="54" y="127.3">VESTx with</text>
<text x="55.2" y="129.3">voltage</text>
<text x="63.2" y="129.3">setting</text>
<text x="65.6" y="127.3">external</text>
<text x="70.9" y="129.3">as</text>
<text x="74.2" y="129.3">found</text>
<text x="74.5" y="127.3">resistor</text>
<text x="80.7" y="129.3">in</text>
<text x="82.8" y="127.3">defines</text>
<text x="83.6" y="129.3">the</text>
<text x="87.8" y="129.3">following</text>
<text x="90.8" y="127.3">the</text>
<text x="95" y="127.3">default</text>
<text x="97.5" y="129.3">table.</text>
<text x="47.9" y="133.4">Resistor</text>
<text x="47.9" y="137.5">&lt;</text>
<text x="50.7" y="137.5">100</text>
<text x="56.8" y="133.4">value |</text>
<text x="77.9" y="137.5">V (OFF) | 0</text>
<text x="89.3" y="133.4">voltage</text>
<text x="97.5" y="137.5">V (OFF)</text>
<text x="47.9" y="139.5">4.7</text>
<text x="47.9" y="141.6">10</text>
<text x="47.9" y="143.6">22</text>
<text x="167.3" y="143.6">Power</text>
<text x="174.1" y="143.6">Switch</text>
<text x="47.9" y="145.7">47</text>
<text x="47.9" y="147.7">68</text>
<text x="47.9" y="149.8">100</text>
<text x="91.6" y="145.7">2.4</text>
<text x="47.9" y="151.8">150</text>
<text x="47.9" y="153.9">250</text>
<text x="52.7" y="153.9">to</text>
<text x="55.8" y="153.9">500</text>
</g>
</svg>
